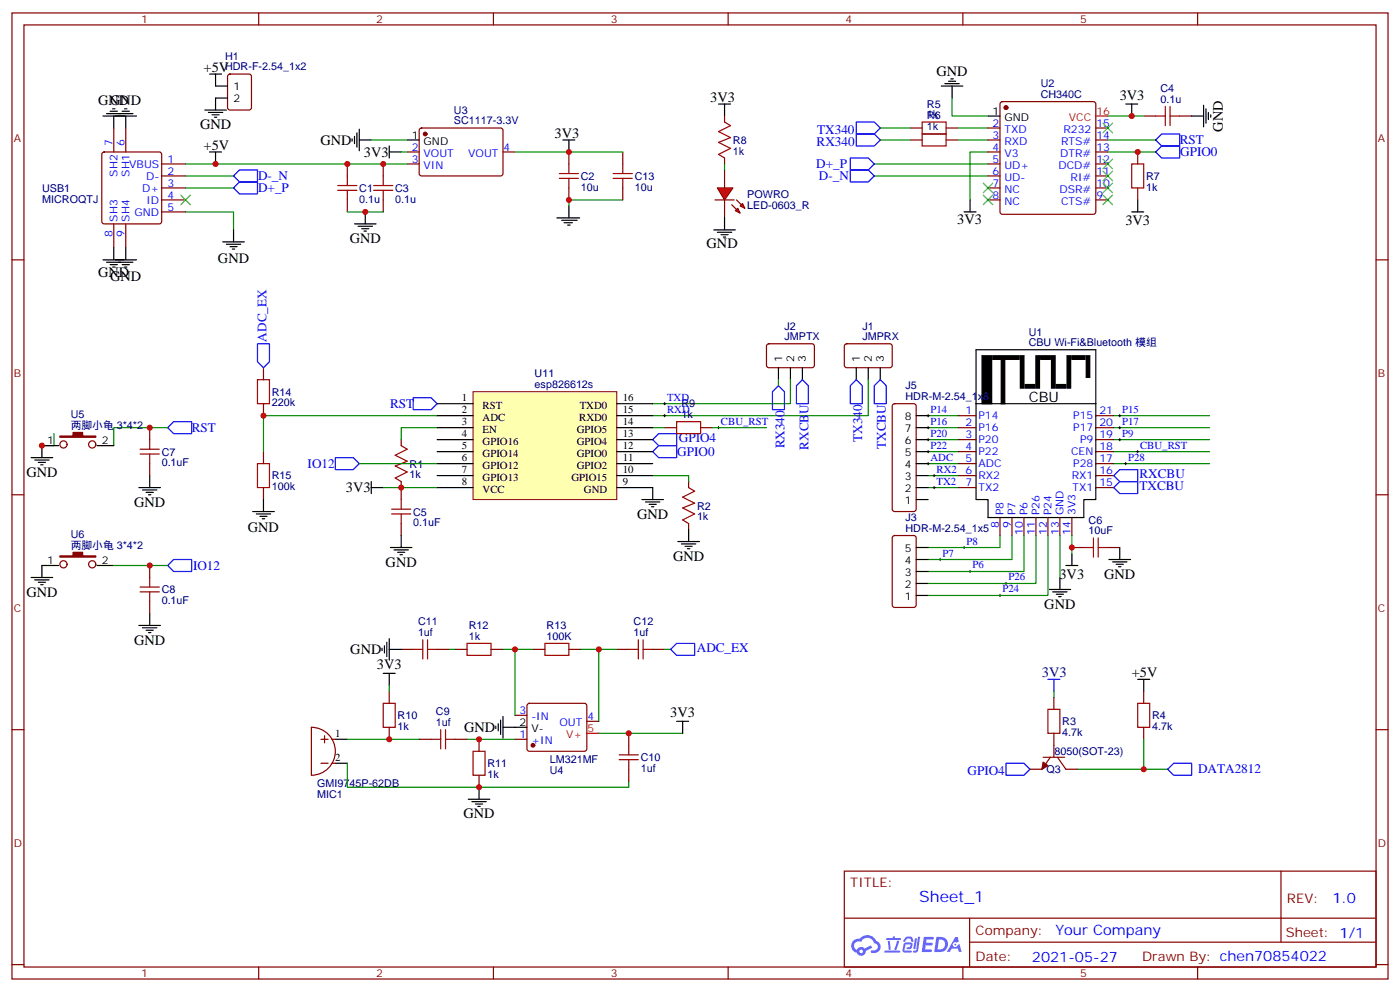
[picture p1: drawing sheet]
<svg xmlns="http://www.w3.org/2000/svg" width="412mm" height="292mm" viewBox="0 0 412 292" stroke-linecap="round" stroke-linejoin="round" font-family="sans-serif">
<g fill="none" stroke="#870000" stroke-width=".35">
<path d="M3.5 3.8h405.4v284.3h-405.4zM7.1 7.3h398.2v277.3h-398.2zM76.2 3.8v3.5M145.3 3.8v3.5M214.5 3.8v3.5M283.6 3.8v3.5M352.8 3.8v3.5M3.5 76.5h3.6M405.3 76.5h3.6M3.5 145.6h3.6M405.3 145.6h3.6M3.5 214.8h3.6"/>
<path d="M405.3 214.8h3.6M248.7 256.4h156.6v28.2h-156.6zM377.3 256.4v20.9M248.7 270.2h156.5M285.6 277.3h119.6M285.6 270.2v14.2M3.5 283.9h3.6M76.2 284.6v3.5M145.3 284.6v3.5M214.5 284.6v3.5M283.6 284.6v3.5M352.8 284.6v3.5"/>
<path d="M405.3 283.9h3.6"/>
</g>
<g fill="#5487ff">
<path d="M272.1 275.7h2.6l.3 .2-.1 .6h-2l-.1 1h1.6l.4 .4-.4 .4h-1.7l-.2 1.1 1.8 .1 .3 .3-.2 .4h-2.9z"/>
<path d="M281.4 275.8h.7l.4 1.3-.7 .3a.74 .74 0 0 0-1.1 .3 .74 .74 0 0 0 .5 1.1 .74 .74 0 0 0 .9-.7l.5-.3 .7 2.4h-.9l-.2-1h-1.9l-.5 1h-.9z"/>
<path d="M269.5 276.2h.6l-.4 2.9a.31 .31 0 0 1-.3 .3 .31 .31 0 0 1-.3-.3z"/>
<path d="M270.4 275.7h.6l-.5 4a.89 .89 0 0 1-.7 .7 .89 .89 0 0 1-.9-.3l1-.5z"/>
<path d="M266.8 275.9l.6-.2 1.2 .1 .5 1.3-.6 .1-.4-.9-1 .1a.95 .95 0 0 1-1 .8l-.1-.2z"/>
<path d="M266.4 277.6l1.8-.2a1.04 1.04 0 0 1 .6 1.1 1.04 1.04 0 0 1-.8 .9h-.7a.29 .29 0 0 1-.3-.4 .29 .29 0 0 1 .3-.2h.7l.2-.8h-1.4l-.4 1.8h1.9a.29 .29 0 0 1 .3 .3 .29 .29 0 0 1-.3 .3h-2l-.4-.3 .2-2.1z"/>
<path d="M260.5 279.8h4.4a.3 .3 0 0 1 .3 .3 .3 .3 0 0 1-.3 .3h-4.3z"/>
<path d="M264.3 276.9h.6l-.5 1.6a1.02 1.02 0 0 1-.7 1.2l-.2-.3z"/>
<path d="M261.5 276.9h.6l.3 2.4-.3 .3-.3-.2z"/>
<path d="M261.1 276.1h1.9l.2-.5h.5l-.1 .5h1.5a.29 .29 0 0 1 .3 .3 .29 .29 0 0 1-.3 .3h-3.9z"/>
<path d="M275.8 275.7l-.6 4.5h1.4a2.27 2.27 0 0 0 2.7-2.3 2.27 2.27 0 0 0-2.7-2.2zM276.6 276.5a1.5 1.5 0 0 1 1.8 1.6 1.5 1.5 0 0 1-1.9 1.3h-.3z"/>
<path d="M251.4 276.9a2.09 2.09 0 0 0 1 3.5 1.37 1.37 0 0 0 1.5 .9 1.37 1.37 0 0 0 1.1-1.4l2-1-.5-.7-1.8 1a1.4 1.4 0 0 0-2.3 .4 1.32 1.32 0 0 1-.6-1.9 1.32 1.32 0 0 1 1.9-.4 2.02 2.02 0 0 1 2-1.3 2.02 2.02 0 0 1 1.8 1.6 1.09 1.09 0 0 1 1.1 1.4 1.09 1.09 0 0 1-1.6 .7 .41 .41 0 0 0-.5 .3 .41 .41 0 0 0 .4 .5 1.89 1.89 0 0 0 2.4-1.2 1.89 1.89 0 0 0-1.2-2.4 2.98 2.98 0 0 0-5-.6l-1 .1zM253.2 280a.52 .52 0 0 1 1 0 .52 .52 0 0 1-1 0z"/>
<circle cx="281.4" cy="278" r=".28"/>
</g>
<path d="M289.3 104.7h2.8v14.1h-2.8zM292.5 104.7h7.7v1.1h-7.7zM294.9 106.1h1.1v12.7h-1.1zM300.6 104.7h1v9.5h-1zM302 113.2h2.8v1h-2.8zM305.2 104.7h1v9.5h-1zM306.6 104.7h2.8v1.1h-2.8zM309.7 104.7h1.1v9.5h-1.1zM311.1 113.2h2.9v1h-2.9zM314.3 104.7h1.1v9.5h-1.1zM315.7 104.7h3.9v1.1h-3.9zM320 104.7h1v6.4h-1z" fill="#000" stroke="#000" stroke-width=".35"/>
<g fill="none" stroke="#000" stroke-width=".35">
<path d="M30.3 34.1h9.9M31.4 33.4h7.8M32.5 32.7h2.1M33.2 32h.7M33.5 34.1v3.6M36 32.7h2.1M36.7 32h.7M37 34.1v3.6M105.1 39.1v4.2M105.8 38v6.4M277.3 25.3h6.3M278.3 24.6h4.3"/>
<path d="M279.4 23.9h2.1M280.1 23.2h.7M280.5 25.3v3.6M291 34.1h3.6M331.6 30.6h3.5M333.4 30.6v3.5M351 34.1h3.5M354.5 31v6.3M355.2 32v4.3M356 33.1v2.1M356.7 33.8v.7M61.7 44.7h3.6"/>
<path d="M63.5 44.7v3.6M103.7 40.9v.7M104.4 40.1v2.2M105.8 41.2h3.6M114.7 44.7h3.5M114.7 43v3.5M119.9 41.2h3.6M165.8 41.2h3.5M167.6 41.2v3.5M285.8 58.8v3.6M335.1 58.8v3.6M30.3 76.5h9.9"/>
<path d="M31.4 77.2h7.8M32.5 77.9h2.1M33.2 78.6h.7M33.5 73v3.5M36 77.9h2.1M36.7 78.6h.7M37 73v3.5M65.6 71.2h6.4M66.7 71.9h4.2M67.7 72.6h2.1M68.4 73.3h.7M68.8 67.7v3.5"/>
<path d="M104.4 65.9h6.4M105.5 66.6h4.2M106.5 67.3h2.2M107.2 68h.7M107.6 62.4v3.5M164 64.1h6.7M165.5 64.8h4.5M166.2 65.5h2.4M167.2 66.3h.7M167.6 60.6v3.5M284 62.4h3.5M333.4 62.4h3.5"/>
<path d="M287.5 118.8v28.2h3.5v5.3h28.3v-5.3h3.5v-28.2M287.5 118.8v-15.9h35.3v15.9M287.5 118.8h35.3M109.4 143.5h3.5M109.4 141.7v3.6M118.2 157.6v3.5M189.1 147h6.3M190.1 147.7h4.3M191.2 148.4h2.1M191.9 149.2h.7M192.3 143.5v3.5M199.7 159.4h6.3"/>
<path d="M202.8 155.9v3.5M115 161.1h6.4M116.1 161.9h4.2M117.1 162.6h2.1M117.8 163.3h.7M200.7 160.1h4.3M201.8 160.8h2.1M202.5 161.5h.7M309 173.5h6.4M310.1 174.2h4.2M311.1 174.9h2.2M311.9 175.6h.7"/>
<path d="M312.2 170v3.5M314 166.4h3.5M315.7 162.9v3.5M326.7 164.7h6.3M327.7 165.4h4.3M328.8 166.1h2.1M329.5 166.8h.7M329.8 161.1v3.6M335.1 200h3.6M336.9 200v3.5"/>
</g>
<g fill="none" stroke="#870000" stroke-width=".35">
<path d="M33.5 37.7v7M37 37.7v7M123.7 37.9l.5-.2h23.5l.5 .7-.1 13-.6 .4-23.6-.1-.4-.6v-12.7zM268.1 37.7h3.5M278.7 37.7h3.5M291 37.7h3.6M294.8 30.1l.5-.2h26.8l.5 .2 .2 .5v31.8l-.2 .5-.5 .2h-26.8l-.5-.3-.2-.4v-31.8zM322.8 37.7h3.5M336.9 34.1h3.5M347.5 34.1h3.5M30.2 44.9l.5-.2h16.2l.5 .2 .2 .5v19.8l-.2 .5-.5 .2h-16.2l-.5-.2-.2-.5v-19.8zM47.6 48.3h7.1"/>
<path d="M47.6 51.8h7.1M47.6 55.3h7.1M47.6 58.8h7.1M102.3 48.3v3.5M102.3 58.8v3.6M112.9 48.3v3.5M112.9 58.8v3.6M119.9 44.7h3.6M119.9 48.3h3.6M148.2 44.7h3.5M167.6 44.7v3.6M167.6 55.3v3.5"/>
<path d="M268.1 41.2h3.5M278.7 41.2h3.5M291 44.7h3.6M291 48.3h3.6M291 51.8h3.6M291 55.3h3.6M291 58.8h3.6M291 41.2h3.6M322.8 44.7h3.5M322.8 48.3h3.5M322.8 51.8h3.5M322.8 55.3h3.5"/>
<path d="M322.8 58.8h3.5M322.8 41.2h3.5M335.1 44.7v3.6M335.1 55.3v3.5M33.5 65.9v7.1M37 65.9v7.1M47.6 62.4h7.1M118.2 129.4v1.8M282.2 122.3h5.3M282.2 140h5.3M282.2 136.5h5.3M282.2 132.9h5.3"/>
<path d="M282.2 129.4h5.3M282.2 125.9h5.3M322.8 122.3h5.3M322.8 140h5.3M322.8 136.5h5.3M322.8 132.9h5.3M322.8 129.4h5.3M322.8 125.9h5.3M118.2 141.7v5.3M118.2 154.1v3.5M202.8 141.7v1.8M202.8 154.1v1.8"/>
<path d="M282.2 143.5h5.3M294.6 152.3v5.3M298.1 152.3v5.3M301.6 152.3v5.3M305.2 152.3v5.3M308.7 152.3v5.3M312.2 152.3v5.3M315.7 152.3v5.3M322.8 143.5h5.3M315.7 161.1h3.6M326.3 161.1h3.5M310.4 205.2v3.6"/>
<path d="M310.4 215.8v7.1M336.9 203.5v3.5M336.9 214.1v3.5M307.3 222.9h6.3M309.4 222.9l-2.5 3.5h-3.5M311.5 222.9l2.5 3.5h3.5"/>
</g>
<g fill="#870000" stroke="#870000" stroke-width=".35">
<path d="M307.3 224.3l1.4 1.1-1.8 1z"/>
<circle cx="125.2" cy="39.4" r=".53"/>
<circle cx="296.3" cy="31.7" r=".53"/>
</g>
<g fill="none" stroke="#a10000" stroke-width=".35">
<path d="M271.6 39.4h7.1v3.6h-7.1zM271.6 35.9h7.1v3.5h-7.1zM340.4 34.1h2.9M343.3 31.3v5.7M344.7 34.1h2.8M344.7 31.3v5.7M99.5 56h5.6M99.5 54.6h5.6M102.3 51.8v2.8M102.3 56v2.8M110.1 56h5.6M110.1 54.6h5.6"/>
<path d="M112.9 51.8v2.8M112.9 56v2.8M164.7 52.5h5.7M164.7 51.1h5.7M167.6 48.3v2.8M167.6 52.5v2.8M333.4 48.3h3.5v7h-3.5zM118.2 131.2l1.7 1-3.5 1.8 3.5 1.7-3.5 1.5 3.5 1.7-3.5 1.8 1.8 1M115.4 151.3h5.6M115.4 149.9h5.6M118.2 147v2.9M118.2 151.3v2.8"/>
<path d="M202.8 143.5l1.8 1.1-3.5 1.7 3.5 1.8-3.5 1.4 3.5 1.8-3.5 1.7 1.7 1.1M322.1 158.3v5.7M323.5 158.3v5.7M319.3 161.1h2.8M323.5 161.1h2.8M308.7 208.8h3.5v7h-3.5zM335.1 207h3.6v7.1h-3.6z"/>
</g>
<g fill="none" stroke="#008700" stroke-width=".35">
<path d="M280.5 28.9v5.2h10.5M282.2 37.7h8.8M326.3 34.1h10.6M54.7 48.3h65.2M54.7 55.3h14.1M54.7 51.8h14.1M109.4 41.2h10.5M118.2 44.7h1.7M151.7 44.7h15.9M183.4 58.8h-15.8v1.8M257.5 51.8h33.5M257.5 48.3h33.5"/>
<path d="M282.2 41.2h8.8M291 44.7h-5.2v14.1M326.3 41.2h14.1M326.3 44.7h14.1M54.7 62.4h14.1v5.3M102.3 62.4h10.6M128.8 125.9h-10.6v3.5M192.3 140h10.5v1.7M112.9 143.5h15.9M312.2 157.6v12.4M315.7 157.6v5.3M310.4 203.5v1.7"/>
<path d="M336.9 217.6v8.8M317.5 226.4h26.5"/>
</g>
<g fill="none" stroke="#00f" stroke-width=".35">
<path d="M252.2 35.9h5.3l1.8 1.8-1.8 1.7h-5.3zM252.2 39.4h5.3l1.8 1.8-1.8 1.8h-5.3zM68.8 51.8l1.8-1.8h5.2v3.6h-5.2zM68.8 55.3l1.8-1.7h5.2v3.5h-5.2zM250.5 46.5h5.3l1.7 1.8-1.7 1.7h-5.3zM250.5 50h5.3l1.7 1.8-1.7 1.8h-5.3zM340.4 41.2l1.8-1.8h5.3v3.6h-5.3zM342.2 43h5.3v3.5h-5.3l-1.8-1.8zM121.7 117.1h5.3l1.8 1.7-1.8 1.8h-5.3zM192.3 132.9l1.7-1.7h5.3v3.5h-5.3zM192.3 129.4l1.7-1.8h5.3v3.6h-5.3zM308.7 200h3.5"/>
<path d="M310.4 200v3.5M296.3 224.6h5.3l1.8 1.8-1.8 1.8h-5.3zM344 226.4l1.7-1.8h5.3v3.6h-5.3z"/>
</g>
<g fill="none" stroke="#3c3" stroke-width=".35">
<path d="M324.9 36.3l2.8 2.8M327.7 36.3l-2.8 2.8M53.3 57.4l2.8 2.9M56.1 57.4l-2.8 2.9M289.6 57.4l2.9 2.9M289.6 53.9l2.9 2.8M292.5 57.4l-2.9 2.9M292.5 53.9l-2.9 2.8M324.9 46.8l2.8 2.9M324.9 50.4l2.8 2.8M324.9 53.9l2.8 2.8M324.9 57.4l2.8 2.9"/>
<path d="M327.7 46.8l-2.8 2.9M327.7 50.4l-2.8 2.8M327.7 53.9l-2.8 2.8M327.7 57.4l-2.8 2.9"/>
</g>
<path d="M322.8 34.1h3.5" fill="none" stroke="#f00" stroke-width=".35"/>
<g fill="#f00" stroke="#870000" stroke-width=".35">
<path d="M211.3 55.3h4.6l-2.5 3.5z"/>
<path d="M210.6 58.8h5.7z"/>
</g>
<g fill="#870000" stroke="#870000" stroke-width=".35">
<path d="M217 58.8l1.4 1.5z"/>
<path d="M215.5 60.3l1.5 1.4z"/>
</g>
<g fill="#f00" stroke="#870000" stroke-width=".35">
<path d="M218 60.6l.7-.7 .7 1.4z"/>
<path d="M216.6 62l.7-.7 .7 1.4z"/>
</g>
<g fill="none" stroke="#870000" stroke-width=".35">
<path d="M67.3 22l.4-.2h5.7l.6 .4 .1 9.5-.5 .6-5.9 .1-.6-.5-.1-9.4zM213.4 34.1v1.8M183.4 44.7v3.6M183.4 55.3v3.5M213.4 46.5v1.8M213.4 50v5.3M213.4 58.8v5.3M77.6 108.2v3.6M77.6 118.8v3.5M226 101.4l.5-.2h13l.4 .7-.1 5.9-.6 .4h-13l-.4-.7v-5.6zM248.9 101.4l.5-.2h13l.4 .7v5.9l-.7 .4h-13l-.4-.7v-5.6zM263.1 119l.4-.2h5.7l.5 .2 .2 .5v30.4l-.3 .5-.4 .2h-5.7l-.5-.3-.2-.4v-30.4z"/>
<path d="M44.1 125.9v3.5M44.1 136.5v3.5M77.6 132.9v3.6M195.8 125.9h3.5M206.4 125.9h3.5M77.6 143.5v3.5M263.1 157.8l.4-.2h5.7l.6 .5 .1 20-.5 .6-5.9 .1-.6-.5-.1-20zM44.1 166.4v3.6M44.1 177v3.6M118.2 191.1h3.5M128.8 191.1h3.5M134.1 191.1h3.5"/>
<path d="M144.6 191.1h3.6M157 191.1h3.5M167.6 191.1h3.5M181.7 191.1h3.5M192.3 191.1h3.5M91.7 214.1a7.1 7.1 0 0 1 7.1 7 7.1 7.1 0 0 1-7.1 7.1zM94.5 217.6h2.2M95.6 216.5v2.2M97.7 217.6h1.1M114.7 203.5v3.5M114.7 214.1v3.5M123.5 217.6h3.5"/>
<path d="M134.1 217.6h3.5M141.1 217.6v3.5M151.7 217.6h3.5M151.7 210.5h3.5M155.5 207.2l.4-.2h16.3l.5 .2 .2 .5v12.7l-.3 .5-.4 .2h-16.3l-.5-.2-.2-.5v-12.7zM172.9 212.3h3.5M185.2 215.8v3.6M94.5 224.6h2.2M97.7 224.6h1.1M141.1 228.2v3.5M185.2 226.4v3.5"/>
</g>
<g fill="none" stroke="#000" stroke-width=".35">
<path d="M60.3 32.4h6.4M61.4 33.1h4.2M61.7 21.8h3.6M62.4 33.8h2.2M63.1 34.5h.8M63.5 21.8v3.5h3.5M67 28.9h-3.5v3.5M211.7 30.6h3.5M213.4 30.6v3.5M210.3 67.7h6.3M211.3 68.4h4.2M212.4 69.1h2.1"/>
<path d="M213.1 69.8h.7M213.4 64.1v3.6M229.3 108.2v3.6M232.8 108.2v3.6M236.4 108.2v3.6M252.2 108.2v3.6M255.8 108.2v3.6M259.3 108.2v3.6M9.2 134.7h6.3M10.2 135.4h4.3M11.3 136.1h2.1M12 136.8h.7"/>
<path d="M12.3 131.2v3.5M44.1 140v3.5M269.9 140h3.5M269.9 136.5h3.5M269.9 132.9h3.5M269.9 129.4h3.5M269.9 125.9h3.5M269.9 122.3h3.5M40.9 143.5h6.4M42 144.2h4.2M43 144.9h2.2M43.7 145.6h.7"/>
<path d="M74.4 150.6h6.4M75.5 151.3h4.2M76.6 152h2.1M77.3 152.7h.7M77.6 147v3.6M269.9 143.5h3.5M269.9 147h3.5M9.2 170h6.3M10.2 170.7h4.3M11.3 171.4h2.1M12 172.1h.7M12.3 166.4v3.6"/>
<path d="M269.9 175.3h3.5M269.9 171.7h3.5M269.9 168.2h3.5M269.9 164.7h3.5M269.9 161.1h3.5M40.9 184.1h6.4M42 184.8h4.2M43 185.5h2.2M43.7 186.2h.7M44.1 180.6v3.5M112.5 190.8v.7M112.9 198.2h3.5"/>
<path d="M113.2 190.1v2.1M113.9 189v4.3M114.7 188v6.3M114.7 198.2v3.5M114.7 191.1h3.5M98.8 217.6h3.5M146 213.7v.7M146.8 213v2.1M147.5 211.9v4.3M148.2 214.1h7M148.2 210.9v6.3M199.3 212.3h3.5"/>
<path d="M201.1 212.3v3.5M98.8 224.6h3.5M137.9 235.2h6.4M139 235.9h4.2M140.1 236.6h2.1M140.8 237.3h.7M141.1 231.7v3.5"/>
</g>
<g fill="none" stroke="#a10000" stroke-width=".35">
<path d="M213.4 35.9l1.8 1.1-3.5 1.7 3.5 1.8-3.5 1.4 3.5 1.8-3.5 1.7 1.7 1.1M180.6 52.5h5.7M180.6 51.1h5.7M183.4 48.3v2.8M183.4 52.5v2.8M75.8 111.8h3.6v7h-3.6zM41.3 133.6h5.6M41.3 132.2h5.6M44.1 129.4v2.8M44.1 133.6v2.9M75.8 136.5h3.6v7h-3.6zM199.3 124.1h7.1v3.5h-7.1z"/>
<path d="M41.3 174.2h5.6M41.3 172.8h5.6M44.1 170v2.8M44.1 174.2v2.8M121.7 191.1h2.8M124.5 188.3v5.7M125.9 191.1h2.9M125.9 188.3v5.7M137.6 189.4h7v3.5h-7zM160.5 189.4h7.1v3.5h-7.1zM185.2 191.1h2.8M188 188.3v5.7"/>
<path d="M189.4 191.1h2.9M189.4 188.3v5.7M112.9 207h3.5v7.1h-3.5zM127 217.6h2.8M129.8 214.8v5.6M131.2 217.6h2.9M131.2 214.8v5.6M185.2 219.4v2.8M139.3 221.1h3.6v7.1h-3.6zM182.4 223.6h5.6M182.4 222.2h5.6M185.2 223.6v2.8"/>
</g>
<g fill="none" stroke="#008700" stroke-width=".35">
<path d="M259.3 37.7h8.8M167.6 44.7h15.8M213.4 48.3v1.7M259.3 41.2h8.8M229.3 111.8v1.7M232.8 111.8v7h-40.5M255.8 111.8v10.5h-63.5M15.9 127.6v3.6h-3.6M49.4 125.9h-15.9v5.3M105.8 136.5h23M128.8 122.3h-51.2v10.6M192.3 125.9h3.5"/>
<path d="M209.9 125.9h15.9M273.4 122.3h8.8M273.4 125.9h8.8M273.4 129.4h8.8M273.4 132.9h8.8M273.4 136.5h8.8M273.4 140h8.8M328.1 122.3h28.2M328.1 125.9h28.2M328.1 129.4h28.2M328.1 132.9h28.2M328.1 136.5h28.2"/>
<path d="M273.4 143.5h8.8M294.6 157.6v3.5h-21.2M298.1 157.6v7.1h-24.7M301.6 157.6v10.6h-28.2M305.2 157.6v14.1h-31.8M308.7 157.6v17.7h-35.3M132.3 191.1h1.8M148.2 191.1h3.5v19.4M151.7 191.1h5.3M171.1 191.1h10.6M176.4 191.1v21.2M195.8 191.1h1.8"/>
<path d="M102.3 217.6h21.2M114.7 201.7v1.8M137.6 217.6h14.1M176.4 215.8h24.7M102.3 224.6v7.1h82.9v-1.8"/>
</g>
<path d="M75.8 101.2h3.6v5.3l-1.8 1.7-1.8-1.7zM229.3 113.5l1.8 1.8v5.3h-3.6v-5.3zM236.4 111.8l1.7 1.7v5.3h-3.5v-5.3zM252.2 111.8l1.8 1.7v5.3h-3.5v-5.3zM259.3 111.8l1.8 1.7v5.3h-3.6v-5.3zM49.4 125.9l1.8-1.8h5.2v3.5h-5.2zM98.8 134.7h5.3l1.7 1.8-1.7 1.7h-5.3zM328.1 140l1.7-1.8h5.3v3.5h-5.3zM329.8 141.7h5.3v3.6h-5.3l-1.7-1.8zM51.2 164.7h5.2v3.5h-5.2l-1.8-1.8zM197.6 191.1l1.7-1.7h5.3v3.5h-5.3z" fill="none" stroke="#00f" stroke-width=".35"/>
<g fill="none" stroke="#000" stroke-width=".29">
<path d="M195.4 118.8h.7M195.8 118.5v.7M195.4 122.3h.7M195.8 122v.7M211.3 125.9h.7M211.7 125.5v.7M273 132.9h.8M273 125.9h.8M273 122.3h.8M273 129.4h.8M273 136.5h.8M273.4 122v.7"/>
<path d="M273.4 125.5v.7M273.4 129v.8M273.4 132.6v.7M273.4 136.1v.7M274.8 140h.7M275.2 139.6v.7M329.5 125.9h.7M329.5 122.3h.7M329.5 129.4h.7M329.8 122v.7M329.8 125.5v.7M329.8 129v.8"/>
<path d="M331.3 136.5h.7M331.6 136.1v.7M334.8 132.9h.7M335.1 132.6v.7M274.8 143.5h.7M275.2 143.2v.7M276.6 164.7h.7M276.9 164.3v.7M283.6 161.1h.7M284 160.8v.7M285.4 168.2h.7M285.8 167.9v.7"/>
<path d="M294.2 175.3h.7M294.6 174.9v.7M296 171.7h.7M296.3 171.4v.7"/>
</g>
<circle cx="157" cy="219.4" r=".53" fill="#870000" stroke="#870000" stroke-width=".35"/>
<path d="M172.9 215.8h3.5" fill="none" stroke="#f00" stroke-width=".35"/>
<path d="M139.3 115.3h42.4v31.7h-42.4z" fill="#ffffb0" stroke="#800000" stroke-width=".29"/>
<g fill="none" stroke="#000" stroke-width=".35">
<path d="M128.8 118.8h10.5M181.7 118.8h10.6M12.3 131.2h5M28.6 131.2h4.9M128.8 122.3h10.5M128.8 125.9h10.5M128.8 129.4h10.5M128.8 132.9h10.5M128.8 136.5h10.5M128.8 140h10.5M181.7 122.3h10.6M181.7 125.9h10.6"/>
<path d="M181.7 129.4h10.6M181.7 132.9h10.6M181.7 136.5h10.6M181.7 140h10.6M128.8 143.5h10.5M181.7 143.5h10.6M12.3 166.4h5M28.6 166.4h4.9"/>
</g>
<g fill="none" stroke="#870000" stroke-width=".35">
<circle cx="18.7" cy="130.8" r="1.06"/>
<circle cx="27.2" cy="130.8" r="1.06"/>
<circle cx="18.7" cy="166.1" r="1.06"/>
<circle cx="27.2" cy="166.1" r="1.06"/>
</g>
<g fill="#870000" stroke="#870000" stroke-width=".35">
<path d="M17.6 128.3h3.9v-1h2.8v1h3.9v.4h-10.6z"/>
<path d="M17.6 163.6h3.9v-1h2.8v1h3.9v.4h-10.6z"/>
</g>
<path d="M33.5 166.4h15.9" fill="none" stroke="#008700" stroke-width=".35"/>
<g fill="#c00">
<circle cx="167.6" cy="44.7" r=".88"/>
<circle cx="102.3" cy="48.3" r=".88"/>
<circle cx="107.6" cy="62.4" r=".88"/>
<circle cx="335.1" cy="44.7" r=".88"/>
<circle cx="333.4" cy="34.1" r=".88"/>
<circle cx="118.2" cy="143.5" r=".88"/>
<circle cx="315.7" cy="161.1" r=".88"/>
<circle cx="336.9" cy="226.4" r=".88"/>
<circle cx="63.5" cy="48.3" r=".88"/>
<circle cx="114.7" cy="217.6" r=".88"/>
<circle cx="141.1" cy="217.6" r=".88"/>
<circle cx="141.1" cy="231.7" r=".88"/>
<circle cx="185.2" cy="215.8" r=".88"/>
<circle cx="176.4" cy="191.1" r=".88"/>
<circle cx="151.7" cy="191.1" r=".88"/>
<circle cx="77.6" cy="122.3" r=".88"/>
<circle cx="167.6" cy="58.8" r=".88"/>
<circle cx="112.9" cy="48.3" r=".88"/>
<circle cx="44.1" cy="125.9" r=".88"/>
<circle cx="12.3" cy="131.2" r=".88"/>
<circle cx="44.1" cy="166.4" r=".88"/>
</g>
<text font-size="4.6" fill="#00f" x="270.8" y="265.4">Sheet_1</text>
<g font-size="4.2">
<text x="60" y="21.1">+5V</text>
<text x="275.9" y="22.5">GND</text>
<text x="209.2" y="29.9">3V3</text>
<text x="329.8" y="29.5">3V3</text>
<text x="28.9" y="30.9">GND</text>
<text x="32.5" y="30.9">GND</text>
<text x="58.9" y="38">GND</text>
<text x="163.3" y="40.5">3V3</text>
<text x="360.2" y="38.7" transform="rotate(-90 360.2 38.7)">GND</text>
<text x="60" y="44">+5V</text>
<text x="94.4" y="42.6">GND</text>
<text x="107.2" y="46.2">3V3</text>
<text x="282" y="65.9">3V3</text>
<text x="103" y="71.5">GND</text>
<text x="331.5" y="66.3">3V3</text>
<text x="64.2" y="77.3">GND</text>
<text x="208.1" y="73">GND</text>
<text x="28.9" y="81.4">GND</text>
<text x="32.5" y="82.6">GND</text>
<text x="303" y="118.5">CBU</text>
<text x="7.8" y="140.3">GND</text>
<text x="39.5" y="149.2">GND</text>
<text x="101.9" y="144.9">3V3</text>
<text x="187.7" y="152.7">GND</text>
<text x="73" y="156.6">GND</text>
<text x="113.6" y="166.8">GND</text>
<text x="198.3" y="165">GND</text>
<text x="312.1" y="170.3">3V3</text>
<text x="325.3" y="170.3">GND</text>
<text x="7.8" y="175.6">GND</text>
<text x="307.6" y="179.1">GND</text>
<text x="39.5" y="189.7">GND</text>
<text x="103.2" y="192.6">GND</text>
<text x="111" y="197">3V3</text>
<text x="333.4" y="199.2">+5V</text>
<text x="136.7" y="215.5">GND</text>
<text x="197.4" y="211.1">3V3</text>
<text x="136.5" y="240.9">GND</text>
</g>
<text font-size="4.2" fill="#000080" x="306.9" y="199.2">3V3</text>
<g font-size="4.2" fill="#00f">
<text x="392.5" y="265.7">1.0</text>
<text x="310.9" y="275.2">Your Company</text>
<text x="304" y="283">2021-05-27</text>
</g>
<g font-size="3.9" fill="#00f">
<text x="240.7" y="39.4">TX340</text>
<text x="240.5" y="43">RX340</text>
<text x="347.5" y="42.5">RST</text>
<text x="347.7" y="46">GPIO0</text>
<text x="76" y="53.1">D-_N</text>
<text x="240.4" y="49.5">D+_P</text>
<text x="241.2" y="53.1">D-_N</text>
<text x="76" y="56.6">D+_P</text>
<text x="78.5" y="100.5" transform="rotate(-90 78.5 100.5)">ADC_EX</text>
<text x="114.9" y="120">RST</text>
<text x="56.5" y="127.2">RST</text>
<text x="200" y="130.2">GPIO4</text>
<text x="231.1" y="132" transform="rotate(-90 231.1 132)">RX340</text>
<text x="254" y="130" transform="rotate(-90 254 130)">TX340</text>
<text x="90.6" y="137.8">IO12</text>
<text x="199.5" y="134.2">GPIO0</text>
<text x="238.1" y="132.3" transform="rotate(-90 238.1 132.3)">RXCBU</text>
<text x="260.9" y="132.2" transform="rotate(-90 260.9 132.2)">TXCBU</text>
<text x="335.7" y="140.8">RXCBU</text>
<text x="335.7" y="144.4">TXCBU</text>
<text x="56.9" y="167.7">IO12</text>
<text x="205.3" y="192">ADC_EX</text>
<text x="352.9" y="227.7">DATA2812</text>
<text x="285" y="228.2">GPIO4</text>
</g>
<g font-size="3.9" fill="#800">
<text x="250.5" y="261">TITLE:</text>
<text x="379.1" y="265.7">REV:</text>
<text x="287.4" y="275.2">Company:</text>
<text x="378.7" y="275.8">Sheet: 1/1</text>
<text x="287.4" y="282.9">Date:</text>
<text x="336.4" y="282.9">Drawn By: chen70854022</text>
</g>
<g font-size="3.2" fill="#800">
<text x="41.6" y="6.8">1</text>
<text x="110.8" y="6.8">2</text>
<text x="179.9" y="6.8">3</text>
<text x="249.1" y="6.8">4</text>
<text x="318.2" y="6.8">5</text>
<text x="4.1" y="41.9">A</text>
<text x="405.9" y="41.9">A</text>
<text x="4.1" y="111.1">B</text>
<text x="405.9" y="111.1">B</text>
<text x="4.1" y="180.2">C</text>
<text x="405.9" y="180.2">C</text>
<text x="4.1" y="249.3">D</text>
<text x="405.9" y="249.3">D</text>
<text x="41.6" y="287.6">1</text>
<text x="110.8" y="287.6">2</text>
<text x="179.9" y="287.6">3</text>
<text x="249.1" y="287.6">4</text>
<text x="318.2" y="287.6">5</text>
</g>
<g font-size="3.2" fill="#000080">
<text x="66.3" y="17.8">H1</text>
<text x="66.3" y="20.7">HDR-F-2.54_1x2</text>
<text x="306.6" y="28.9">CH340C</text>
<text x="306.6" y="25.7">U2</text>
<text x="341.9" y="27.1">C4</text>
<text x="133.7" y="33.5">U3</text>
<text x="273.1" y="35.2">R6</text>
<text x="273.1" y="34.9">1k</text>
<text x="273.1" y="31.6">R5</text>
<text x="341.9" y="30.3">0.1u</text>
<text x="133.7" y="36.6">SC1117-3.3V</text>
<text x="273.1" y="38.4">1k</text>
<text x="215.9" y="45.6">1k</text>
<text x="215.9" y="42.3">R8</text>
<text x="171.1" y="53">C2</text>
<text x="187" y="53">C13</text>
<text x="337.6" y="53">R7</text>
<text x="12.4" y="59.7">MICROQTJ</text>
<text x="12.4" y="56.6">USB1</text>
<text x="105.8" y="59.6">0.1u</text>
<text x="105.8" y="56.5">C1</text>
<text x="116.4" y="59.6">0.1u</text>
<text x="116.4" y="56.5">C3</text>
<text x="171.1" y="56.1">10u</text>
<text x="187" y="56.1">10u</text>
<text x="220.1" y="58.2">POWRO</text>
<text x="337.6" y="56.1">1k</text>
<text x="220.1" y="61.4">LED-0603_R</text>
<text x="231.1" y="100.1">JMPTX</text>
<text x="231.1" y="97">J2</text>
<text x="254" y="100.1">JMPRX</text>
<text x="254" y="97">J1</text>
<text x="303" y="101.9">CBU Wi-Fi&amp;Bluetooth 模组</text>
<text x="303" y="98.9">U1</text>
<text x="157.5" y="111.1">U11</text>
<text x="80.1" y="119.6">220k</text>
<text x="80.1" y="116.4">R14</text>
<text x="157.5" y="114.2">esp826612s</text>
<text x="200.7" y="119.8">R9</text>
<text x="266.7" y="117.8">HDR-M-2.54_1x8</text>
<text x="266.7" y="114.6">J5</text>
<text x="20.8" y="123">U5</text>
<text x="200.7" y="123">1k</text>
<text x="20.8" y="126.2">两脚小龟 3*4*2</text>
<text x="47.6" y="137.2">0.1uF</text>
<text x="47.6" y="134.1">C7</text>
<text x="120.6" y="137.6">R1</text>
<text x="80.1" y="141.1">R15</text>
<text x="120.6" y="140.8">1k</text>
<text x="80.1" y="144.3">100k</text>
<text x="205.3" y="150">R2</text>
<text x="121.7" y="154.9">0.1uF</text>
<text x="121.7" y="151.7">C5</text>
<text x="205.3" y="153.1">1k</text>
<text x="266.7" y="153.4">J3</text>
<text x="320.7" y="154.1">C6</text>
<text x="20.8" y="161.5">两脚小龟 3*4*2</text>
<text x="20.8" y="158.3">U6</text>
<text x="266.7" y="156.6">HDR-M-2.54_1x5</text>
<text x="320.7" y="157.3">10uF</text>
<text x="47.6" y="177.8">0.1uF</text>
<text x="47.6" y="174.7">C8</text>
<text x="123.1" y="184.1">C11</text>
<text x="138.1" y="185.2">R12</text>
<text x="161" y="185.2">R13</text>
<text x="186.6" y="184.1">C12</text>
<text x="123.1" y="187.3">1uf</text>
<text x="138.1" y="188.3">1k</text>
<text x="161" y="188.3">100K</text>
<text x="186.6" y="187.3">1uf</text>
<text x="117.1" y="214.9">1k</text>
<text x="117.1" y="211.7">R10</text>
<text x="128.4" y="213.7">1uf</text>
<text x="128.4" y="210.5">C9</text>
<text x="312.9" y="213.5">R3</text>
<text x="339.4" y="214.8">4.7k</text>
<text x="339.4" y="211.7">R4</text>
<text x="312.9" y="216.6">4.7k</text>
<text x="143.6" y="225.8">R11</text>
<text x="161.9" y="224.6">LM321MF</text>
<text x="161.9" y="227.8">U4</text>
<text x="188.7" y="227.2">1uf</text>
<text x="188.7" y="224.1">C10</text>
<text x="308.3" y="227.5">Q3</text>
<text x="310.6" y="222.2">8050(SOT-23)</text>
<text x="93.4" y="231.7">GMI9745P-62DB</text>
<text x="143.6" y="229">1k</text>
<text x="93.4" y="234.9">MIC1</text>
</g>
<g font-size="3.2">
<text x="68.8" y="26.4">1</text>
<text x="68.8" y="29.9">2</text>
<text x="292.4" y="33.8">1</text>
<text x="295.9" y="35.6">GND</text>
<text x="121.3" y="40.9">1</text>
<text x="124.8" y="42.6">GND</text>
<text x="230.4" y="106.5" transform="rotate(-90 230.4 106.5)">1</text>
<text x="233.9" y="106.5" transform="rotate(-90 233.9 106.5)">2</text>
<text x="237.4" y="106.5" transform="rotate(-90 237.4 106.5)">3</text>
<text x="253.3" y="106.5" transform="rotate(-90 253.3 106.5)">1</text>
<text x="256.8" y="106.5" transform="rotate(-90 256.8 106.5)">2</text>
<text x="260.3" y="106.5" transform="rotate(-90 260.3 106.5)">3</text>
<text x="136" y="118.1">1</text>
<text x="183.4" y="118.1">16</text>
<text x="136" y="121.6">2</text>
<text x="136" y="125.2">3</text>
<text x="142.2" y="120.4">RST</text>
<text x="142.2" y="123.9">ADC</text>
<text x="170.6" y="123.9">RXD0</text>
<text x="170.8" y="120.4">TXD0</text>
<text x="183.4" y="125.2">14</text>
<text x="183.4" y="121.6">15</text>
<text x="266.6" y="123.8">8</text>
<text x="13.9" y="130.8">1</text>
<text x="30" y="130.8">2</text>
<text x="136" y="128.7">4</text>
<text x="142.2" y="127.5">EN</text>
<text x="142.2" y="131">GPIO16</text>
<text x="169.9" y="131">GPIO4</text>
<text x="169.9" y="127.5">GPIO5</text>
<text x="183.4" y="128.7">13</text>
<text x="266.6" y="130.8">6</text>
<text x="266.6" y="127.3">7</text>
<text x="136" y="132.2">5</text>
<text x="136" y="135.7">6</text>
<text x="142.2" y="134.5">GPIO14</text>
<text x="169.9" y="134.5">GPIO0</text>
<text x="183.4" y="135.7">11</text>
<text x="183.4" y="132.2">12</text>
<text x="266.6" y="137.9">4</text>
<text x="266.6" y="134.3">5</text>
<text x="136" y="139.3">7</text>
<text x="136" y="142.8">8</text>
<text x="142.2" y="138">GPIO12</text>
<text x="142.2" y="141.6">GPIO13</text>
<text x="168.3" y="141.6">GPIO15</text>
<text x="169.9" y="138">GPIO2</text>
<text x="183.4" y="142.8">9</text>
<text x="183.4" y="139.3">10</text>
<text x="266.6" y="141.4">3</text>
<text x="142.2" y="145.1">VCC</text>
<text x="172" y="145.1">GND</text>
<text x="266.6" y="148.4">1</text>
<text x="266.6" y="144.9">2</text>
<text x="13.9" y="166.1">1</text>
<text x="30" y="166.1">2</text>
<text x="266.6" y="166.1">4</text>
<text x="266.6" y="162.6">5</text>
<text x="266.6" y="173.1">2</text>
<text x="266.6" y="169.6">3</text>
<text x="266.6" y="176.7">1</text>
<text x="153" y="213.7">2</text>
<text x="156.5" y="215.5">V-</text>
<text x="98.8" y="216.9">1</text>
<text x="98.8" y="223.9">2</text>
</g>
<g font-size="3.2" fill="#f00">
<text x="314.9" y="35.6">VCC</text>
<text x="323" y="33.8">16</text>
<text x="173" y="215.5">5</text>
<text x="166.8" y="217.2">V+</text>
</g>
<g font-size="3.2" fill="#00f">
<text x="292.4" y="37.3">2</text>
<text x="292.4" y="40.9">3</text>
<text x="295.9" y="39.1">TXD</text>
<text x="313.2" y="39.1">R232</text>
<text x="323" y="40.9">14</text>
<text x="323" y="37.3">15</text>
<text x="33.2" y="43" transform="rotate(-90 33.2 43)">7</text>
<text x="36.7" y="43" transform="rotate(-90 36.7 43)">6</text>
<text x="49.4" y="47.9">1</text>
<text x="121.3" y="44.4">2</text>
<text x="121.3" y="47.9">3</text>
<text x="124.8" y="46.1">VOUT</text>
<text x="137.9" y="46.1">VOUT</text>
<text x="148.3" y="44.4">4</text>
<text x="292.4" y="44.4">4</text>
<text x="292.4" y="47.9">5</text>
<text x="295.9" y="42.6">RXD</text>
<text x="295.9" y="46.1">V3</text>
<text x="312.3" y="46.1">DTR#</text>
<text x="312.6" y="42.6">RTS#</text>
<text x="323" y="47.9">12</text>
<text x="323" y="44.4">13</text>
<text x="34.6" y="52" transform="rotate(-90 34.6 52)">SH2</text>
<text x="38.1" y="49.3">VBUS</text>
<text x="38.1" y="52" transform="rotate(-90 38.1 52)">SH1</text>
<text x="43" y="52.8">D-</text>
<text x="49.4" y="51.4">2</text>
<text x="124.8" y="49.7">VIN</text>
<text x="292.4" y="51.4">6</text>
<text x="295.9" y="49.7">UD+</text>
<text x="295.9" y="53.2">UD-</text>
<text x="311.8" y="49.7">DCD#</text>
<text x="315.3" y="53.2">RI#</text>
<text x="323" y="51.4">11</text>
<text x="41.9" y="56.4">D+</text>
<text x="43.1" y="59.9">ID</text>
<text x="49.4" y="55">3</text>
<text x="49.4" y="58.5">4</text>
<text x="292.4" y="55">7</text>
<text x="292.4" y="58.5">8</text>
<text x="295.9" y="56.7">NC</text>
<text x="312.1" y="56.7">DSR#</text>
<text x="323" y="58.5">9</text>
<text x="323" y="55">10</text>
<text x="34.6" y="65.2" transform="rotate(-90 34.6 65.2)">SH3</text>
<text x="38.1" y="65.2" transform="rotate(-90 38.1 65.2)">SH4</text>
<text x="39.6" y="63.4">GND</text>
<text x="49.4" y="62">5</text>
<text x="295.9" y="60.3">NC</text>
<text x="312.5" y="60.3">CTS#</text>
<text x="33.2" y="69.7" transform="rotate(-90 33.2 69.7)">8</text>
<text x="36.7" y="69.7" transform="rotate(-90 36.7 69.7)">9</text>
<text x="196.5" y="117.9">TXD</text>
<text x="196.5" y="121.5">RXD</text>
<text x="212.4" y="125">CBU_RST</text>
<text x="274.1" y="121.5">P14</text>
<text x="274.1" y="125">P16</text>
<text x="284.4" y="125.5">2</text>
<text x="284.4" y="122">1</text>
<text x="288.2" y="123.4">P14</text>
<text x="316.1" y="123.4">P15</text>
<text x="323.8" y="122">21</text>
<text x="323.8" y="125.5">20</text>
<text x="330.6" y="121.5">P15</text>
<text x="330.6" y="125">P17</text>
<text x="274.1" y="128.5">P20</text>
<text x="284.4" y="129">3</text>
<text x="288.2" y="130.5">P20</text>
<text x="288.2" y="126.9">P16</text>
<text x="316.1" y="126.9">P17</text>
<text x="318.2" y="130.5">P9</text>
<text x="323.8" y="129">19</text>
<text x="330.6" y="128.5">P9</text>
<text x="274.1" y="132">P22</text>
<text x="274.1" y="135.6">ADC</text>
<text x="284.4" y="136.1">5</text>
<text x="284.4" y="132.6">4</text>
<text x="288.2" y="137.5">ADC</text>
<text x="288.2" y="134">P22</text>
<text x="315.5" y="134">CEN</text>
<text x="316.1" y="137.5">P28</text>
<text x="323.8" y="136.1">17</text>
<text x="323.8" y="132.6">18</text>
<text x="332.3" y="135.6">P28</text>
<text x="335.8" y="132">CBU_RST</text>
<text x="275.9" y="139.1">RX2</text>
<text x="275.9" y="142.6">TX2</text>
<text x="284.4" y="143.2">7</text>
<text x="284.4" y="139.6">6</text>
<text x="288.2" y="141">RX2</text>
<text x="315.7" y="141">RX1</text>
<text x="323.8" y="143.2">15</text>
<text x="323.8" y="139.6">16</text>
<text x="288.2" y="144.6">TX2</text>
<text x="315.9" y="144.6">TX1</text>
<text x="294.2" y="155.4" transform="rotate(-90 294.2 155.4)">8</text>
<text x="295.6" y="151.6" transform="rotate(-90 295.6 151.6)">P8</text>
<text x="297.7" y="155.4" transform="rotate(-90 297.7 155.4)">9</text>
<text x="299.2" y="151.6" transform="rotate(-90 299.2 151.6)">P7</text>
<text x="302.7" y="151.6" transform="rotate(-90 302.7 151.6)">P6</text>
<text x="306.2" y="151.6" transform="rotate(-90 306.2 151.6)">P26</text>
<text x="309.7" y="151.6" transform="rotate(-90 309.7 151.6)">P24</text>
<text x="313.3" y="151.6" transform="rotate(-90 313.3 151.6)">GND</text>
<text x="316.8" y="151.6" transform="rotate(-90 316.8 151.6)">3V3</text>
<text x="284.7" y="160.3">P8</text>
<text x="301.3" y="157.4" transform="rotate(-90 301.3 157.4)">10</text>
<text x="304.8" y="157.4" transform="rotate(-90 304.8 157.4)">11</text>
<text x="308.3" y="157.4" transform="rotate(-90 308.3 157.4)">12</text>
<text x="311.9" y="157.4" transform="rotate(-90 311.9 157.4)">13</text>
<text x="315.4" y="157.4" transform="rotate(-90 315.4 157.4)">14</text>
<text x="277.6" y="163.8">P7</text>
<text x="286.5" y="167.3">P6</text>
<text x="297" y="170.9">P26</text>
<text x="295.3" y="174.4">P24</text>
<text x="153" y="210.2">3</text>
<text x="156.5" y="211.9">-IN</text>
<text x="164.8" y="213.7">OUT</text>
<text x="173" y="211.9">4</text>
<text x="153" y="217.2">1</text>
<text x="156.5" y="219">+IN</text>
</g>
</svg>
